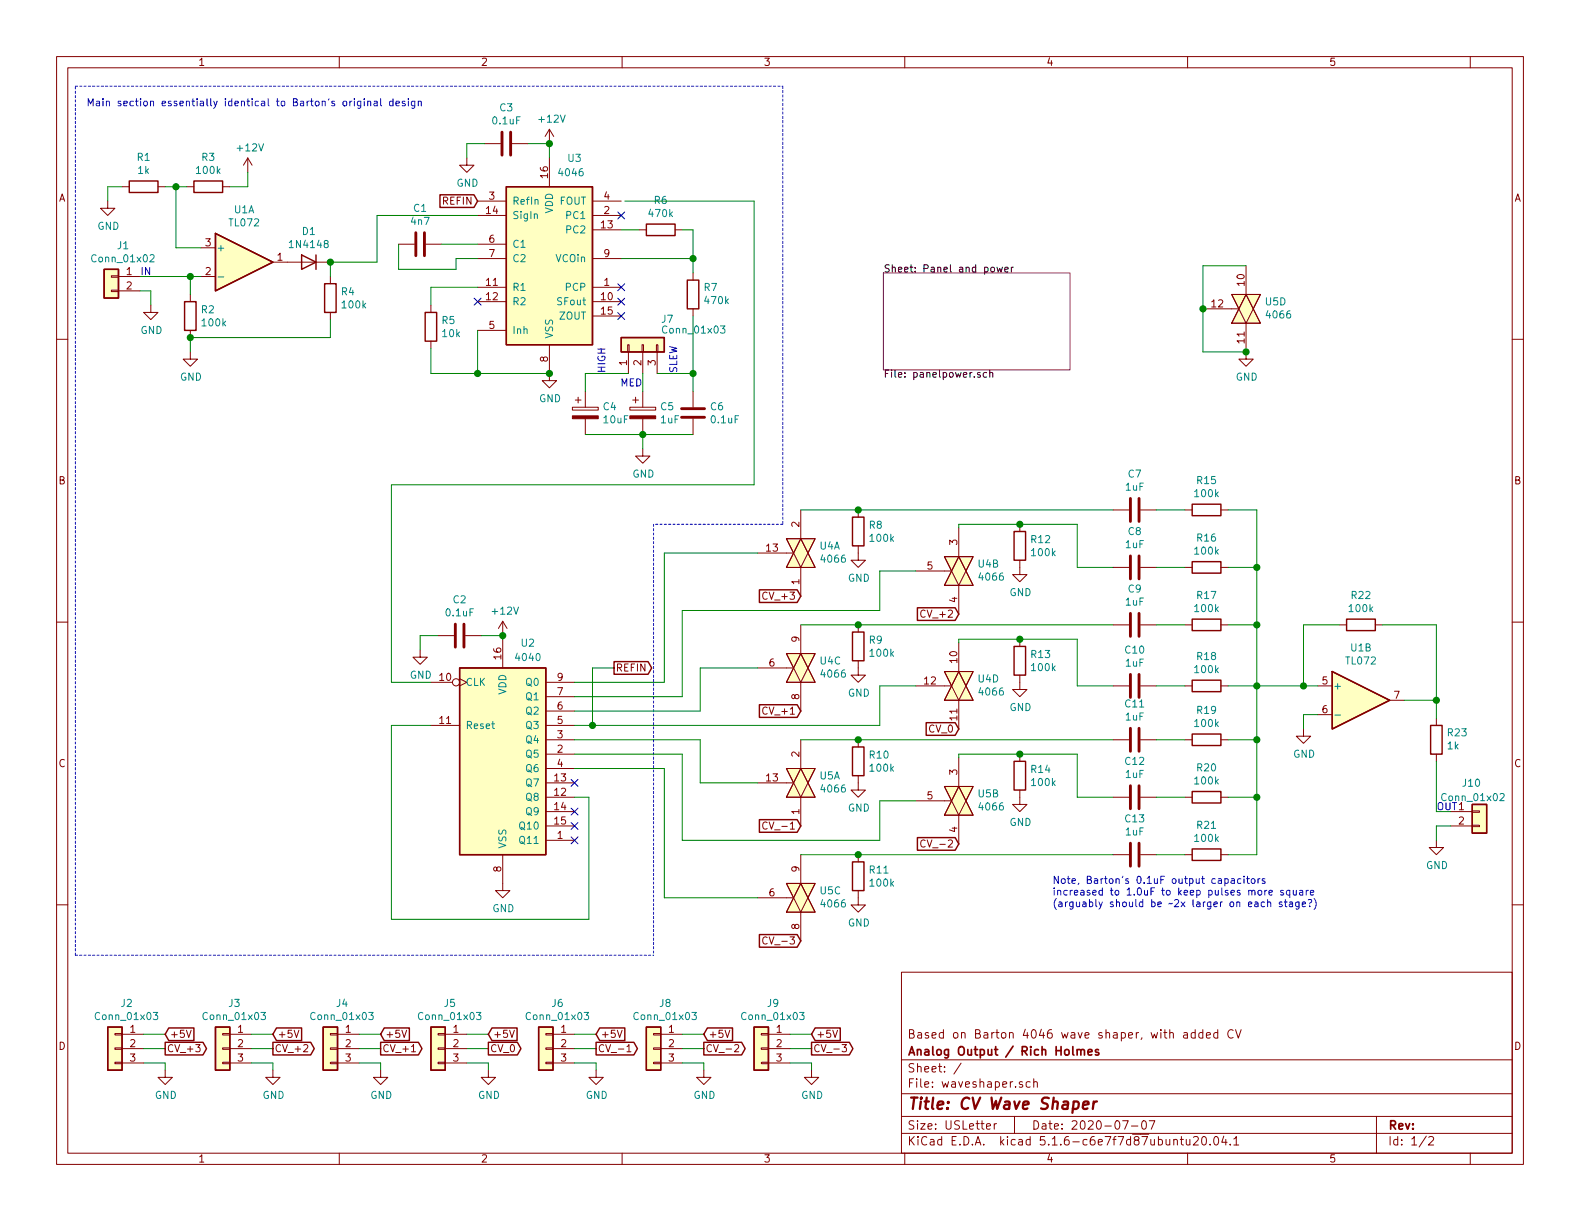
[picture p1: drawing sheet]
<svg xmlns="http://www.w3.org/2000/svg" width="279mm" height="216mm" viewBox="0 0 279 216" stroke-linecap="round" stroke-linejoin="round" font-family="sans-serif">
<g fill="none" stroke="#840000" stroke-width=".18">
<path d="M10 10h259.4v195.9h-259.4zM12 12h255.4v191.9h-255.4zM60 10v2M110 10v2M160 10v2M210 10v2M260 10v2M19 35.6v1.2h1.3l-1.3 1.3-1.2-1.3h1.2M21.6 33h1.3M27.9 33h1.3M33 33h1.3M39.4 33h1.2"/>
<path d="M43.8 27.9l-.7 1.3M43.8 27.9v2.6M43.8 27.9l.8 1.3M82.5 27.9v1.3h1.3l-1.3 1.3-1.2-1.3h1.2M84.5 35.6h5M84.5 38.1h5M85.7 25.4h2.8M90.6 25.4h2.7M97.2 22.9l-.8 1.2M97.2 22.9v2.5M97.2 27.9v5.1M97.2 22.9l.7 1.2"/>
<path d="M104.8 35.6h5.1M104.8 38.1h5.1M10 60h2M19.7 51.3h1.3v.3h-1.3zM19.7 48.8h1.3v.2h-1.3zM21 48.9h3.8M21 51.4h3.8M26.7 54v1.2h1.2l-1.2 1.3-1.3-1.3h1.3M33.7 52.1v1.2M33.7 58.4v1.3M35.6 48.9h2.5M35.6 43.8h2.5"/>
<path d="M48.3 46.4h10.1M58.4 48.9v1.3M58.4 55.2v1.3M70.5 43.2h2.8M75.3 43.2h2.8M76.2 54v1.2M84.5 43.2h5M84.5 50.8h5M84.5 53.3h5M84.5 58.4h5M84.5 45.7h5M104.8 40.6h5.1"/>
<path d="M104.8 50.8h5.1M104.8 53.3h5.1M104.8 55.9h5.1M104.8 45.7h5.1M113 40.6h1.3M119.4 40.6h1.2M122.6 48.3v1.2M122.6 54.6v1.3M212.7 54.6h6.4M217.8 52.1h5.1l-2.6 5.1zM220.3 52.1l2.6 5.1h-5.1zM220.3 57.2v6.3h1.3l-1.3 1.3-1.2-1.3h1.2"/>
<path d="M220.3 47v5.1M267.4 60h2M33.7 62.2v1.3h1.2l-1.2 1.3-1.3-1.3h1.3M76.2 60.3v1.3M97.2 61v6.3h1.2l-1.2 1.3-1.3-1.3h1.3M101.2 72h4.6v.5h-4.6zM101.7 70.7h1M102.2 70.2v1M103.5 69.2v2.8M103.5 74v2.8M111 61h.3v1.2h-.3zM111.1 62.2v3.8"/>
<path d="M111.4 72h4.6v.5h-4.6zM111.9 70.7h1M112.4 70.2v1M113.5 61h.3v1.2h-.3zM113.7 79.4v1.2h1.2l-1.2 1.3-1.3-1.3h1.3M113.7 62.2v3.8M113.7 69.2v2.8M113.7 74v2.8M116.1 61h.2v1.2h-.2zM116.2 62.2v3.8M122.6 69.2v2.8M122.6 74v2.8"/>
<path d="M134 97.8h6.3M139.1 95.3h5l-2.5 5zM141.6 95.3l2.5 5h-5zM141.6 90.2v5.1M151.8 96.5v2.6h1.2l-1.2 1.2-1.3-1.2h1.3M151.8 90.2v1.2M167 98.4h5.1l-2.6 5.1zM169.5 98.4l2.6 5.1h-5.1zM169.5 93.3v5.1M180.3 99.1v2.5h1.3l-1.3 1.3-1.2-1.3h1.2M180.3 92.7v1.3M196.8 90.2h2.8"/>
<path d="M201.7 90.2h2.8M209.5 90.2h1.3M215.9 90.2h1.3M10 110h2M74.3 114.9v1.3h1.3l-1.3 1.3-1.3-1.3h1.3M77.5 112.4h2.8M82.3 112.4h2.8M88.9 109.9l-.8 1.2M88.9 109.9v2.5M88.9 113v5.1M88.9 109.9l.8 1.2M134 118.1h6.3"/>
<path d="M139.1 115.6h5l-2.5 5.1zM141.6 115.6l2.5 5.1h-5zM141.6 100.3v5.1M141.6 110.5v5.1M151.8 116.8v2.6h1.2l-1.2 1.3-1.3-1.3h1.3M151.8 110.5v1.3M161.9 101h6.4M167 118.7h5.1l-2.6 5.1zM169.5 118.7l2.6 5.1h-5.1zM169.5 103.5v5.1M169.5 113.7v5M180.3 119.4v2.5h1.3l-1.3 1.3-1.2-1.3h1.2"/>
<path d="M180.3 113v1.3M196.8 110.5h2.8M196.8 100.3h2.8M201.7 110.5h2.8M201.7 100.3h2.8M209.5 110.5h1.3M209.5 100.3h1.3M215.9 110.5h1.3M215.9 100.3h1.3M236.9 110.5h1.2M243.2 110.5h1.3M267.4 110h2"/>
<path d="M76.2 120.7h3.8M76.2 128.3h5.1M81.3 120l1.2 .7-1.2 .6M96.5 130.8h5.1M96.5 138.4h5.1M96.5 120.7h5.1M96.5 128.3h5.1M96.5 133.4h5.1M96.5 135.9h5.1M96.5 125.7h5.1M96.5 123.2h5.1M134 138.4h6.3"/>
<path d="M139.1 135.9h5l-2.5 5.1zM141.6 135.9l2.5 5.1h-5zM141.6 120.7v5M141.6 130.8v5.1M151.8 137.2v2.5h1.2l-1.2 1.3-1.3-1.3h1.3M151.8 130.8v1.3M161.9 121.3h6.4M167 139.1h5.1l-2.6 5zM169.5 139.1l2.6 5h-5.1zM169.5 123.8v5.1M169.5 134v5.1M180.3 139.7v2.5h1.3l-1.3 1.3-1.2-1.3h1.2"/>
<path d="M180.3 133.4v1.2M196.8 121.3h2.8M196.8 130.8h2.8M201.7 121.3h2.8M201.7 130.8h2.8M209.5 121.3h1.3M209.5 130.8h1.3M215.9 121.3h1.3M215.9 130.8h1.3M230.5 128.9v1.3h1.3l-1.3 1.2-1.3-1.2h1.3M233 121.3h2.6M233 126.4h2.6"/>
<path d="M245.7 123.8h2.6M254 127v1.3M254 133.4v1.2M10 160h2M88.9 151.1v6.4h1.3l-1.3 1.3-1.3-1.3h1.3M96.5 141h5.1M96.5 143.5h5.1M96.5 146.1h5.1M96.5 148.6h5.1M134 158.8h6.3M135.7 145.5a.51 .51 0 0 0-.7 0 .51 .51 0 0 0-.1 .6 .46 .46 0 0 0 .2 .5 .46 .46 0 0 0 .6-.1M139.1 156.2h5l-2.5 5.1z"/>
<path d="M141.6 156.2l2.5 5.1h-5zM141.6 141v5.1M141.6 151.1v5.1M151.8 157.5v2.5h1.2l-1.2 1.3-1.3-1.3h1.3M151.8 151.1v1.3M161.9 141.6h6.4M163.6 148.6a.51 .51 0 0 0-.6 0 .51 .51 0 0 0-.2 .7 .46 .46 0 0 0 .3 .4 .46 .46 0 0 0 .5 0M169.5 144.1v5.1M196.8 151.1h2.8M196.8 141h2.8M201.7 151.1h2.8M201.7 141h2.8"/>
<path d="M209.5 151.1h1.3M209.5 141h1.3M215.9 151.1h1.3M215.9 141h1.3M254 148.6v1.3h1.3l-1.3 1.2-1.3-1.2h1.3M256.5 143.5h3.8M256.5 146.1h3.8M260.3 145.9h1.3v.3h-1.3zM260.3 143.4h1.3v.2h-1.3zM267.4 160h2M135.7 165.8a.51 .51 0 0 0-.7 0 .51 .51 0 0 0-.1 .6 .46 .46 0 0 0 .2 .5 .46 .46 0 0 0 .6-.1M141.6 161.3v5.1"/>
<path d="M159.4 171.9h108v32h-108zM20.3 187.8h1.3v.3h-1.3zM20.3 182.8h1.3v.2h-1.3zM20.3 185.3h1.3v.2h-1.3zM21.6 182.9h3.8M21.6 185.4h3.8M21.6 188h3.8M29.2 189.2v1.3h1.3l-1.3 1.3-1.3-1.3h1.3M33 182.2l.4 1.2 .4-1.2M39.4 187.8h1.2v.3h-1.2zM39.4 182.8h1.2v.2h-1.2zM39.4 185.3h1.2v.2h-1.2z"/>
<path d="M40.6 182.9h3.8M40.6 185.4h3.8M40.6 188h3.8M48.3 189.2v1.3h1.2l-1.2 1.3-1.3-1.3h1.3M52 182.2l.4 1.2 .5-1.2M58.4 187.8h1.3v.3h-1.3zM58.4 182.8h1.3v.2h-1.3zM58.4 185.3h1.3v.2h-1.3zM59.7 182.9h3.8M59.7 185.4h3.8M59.7 188h3.8M67.3 189.2v1.3h1.3l-1.3 1.3-1.3-1.3h1.3"/>
<path d="M71.1 182.2l.4 1.2 .4-1.2M72.8 186h.7M77.5 187.8h1.2v.3h-1.2zM77.5 182.8h1.2v.2h-1.2zM77.5 185.3h1.2v.2h-1.2zM78.7 182.9h3.8M78.7 185.4h3.8M78.7 188h3.8M86.4 189.2v1.3h1.2l-1.2 1.3-1.3-1.3h1.3M90.1 182.2l.4 1.2 .5-1.2M96.5 187.8h1.3v.3h-1.3zM96.5 182.8h1.3v.2h-1.3z"/>
<path d="M96.5 185.3h1.3v.2h-1.3zM97.8 182.9h3.8M97.8 185.4h3.8M97.8 188h3.8M105.4 189.2v1.3h1.3l-1.3 1.3-1.3-1.3h1.3M109.2 182.2l.4 1.2 .4-1.2M110.9 185.1l.3-.4v1.3M110.9 186h.7M115.6 187.8h1.2v.3h-1.2zM115.6 182.8h1.2v.2h-1.2zM115.6 185.3h1.2v.2h-1.2zM116.8 182.9h3.8"/>
<path d="M116.8 185.4h3.8M116.8 188h3.8M124.5 189.2v1.3h1.2l-1.2 1.3-1.3-1.3h1.3M128.2 182.2l.4 1.2 .5-1.2M129.9 184.8l.5-.1 .2 .4v.2l-.7 .7h.7M134.6 187.8h1.3v.3h-1.3zM134.6 182.8h1.3v.2h-1.3zM134.6 185.3h1.3v.2h-1.3zM135.9 182.9h3.8M135.9 185.4h3.8M135.9 188h3.8M143.5 189.2v1.3h1.3l-1.3 1.3-1.3-1.3h1.3"/>
<path d="M147.3 182.2l.4 1.2 .4-1.2M148.9 184.7h.8l-.4 .5 .3 .1v.6l-.1 .1-.6-.1M159.4 197.4h108M159.4 193.4h108M159.4 187.4h108M170 188l-1.3 1.9M174.4 199.2l.8-.2-.1-.2-.4-.1-.3 .2 .1 .7h.6M175.8 198.7v1M176.2 198.7l-.3 .1-.1 .2M179.4 197.4v3M180.8 191.3h-.4l-.2 .2 .1 .2 .5 .1v.4h-.6M182.2 191.3h-.5l-.2 .2v.6l.2 .2 .5-.1"/>
<path d="M182.8 191.4l.2-.1h.4v1M182.8 190.8v1.5M198.5 198.2h1l-.6 1.5M200.1 199.1h1.1M202 198.3l.4-.1a.94 .94 0 0 1 0 1.5 .82 .82 0 0 1-.4-1.4zM203.2 198.2h1l-.6 1.5M209.3 182.7h.6l.1 .9M210 182.9l-.5 .1-.2 .2 .2 .4 .5-.1M211.4 182.7l-.5-.1-.3 .3 .1 .5 .2 .2 .5-.1M211.4 182.1v1.5M212.7 182.7l-.4-.1-.3 .3 .1 .5 .2 .2 .4-.1M212.7 182.1v1.5"/>
<path d="M213.3 183.1l.7-.2v-.2l-.4-.1-.3 .2 .1 .7h.6M215.3 182.7l-.4-.1-.3 .3 .1 .5 .2 .2 .4-.1M215.3 182.1v1.5M218.1 182.2a.7 .7 0 0 0-1 .2 .7 .7 0 0 0 .2 1 .55 .55 0 0 0 .8 0M218.5 182.1l.5 1.5 .5-1.5M243.4 197.4v6.5M60 203.9v2M110 203.9v2M159.4 200.4h108M160 203.9v2M207.6 201.6l.2-.1h.3l.1 1M208.7 201.5h.6"/>
<path d="M208.9 201v1.3l.4 .2M209.8 201.5l.1 .9 .3 .1 .2-.2M210 203.9v2M210.4 201.5v1M211 201.1l.3-.1h.3l.3 .4-.9 1.1h.9M212.6 201.1l.4-.1a.94 .94 0 0 1 0 1.5l-.5-.3v-.7zM214 202.3v.2M214.8 201h.2a.8 .8 0 0 1 .5 .7 .8 .8 0 0 1-.5 .8 1 1 0 0 1-.2-1.5zM216.4 200.9l-.3 1.1h.9M216.8 201.5v1M217.6 202.3v.2M218.2 201.4l.4-.4v1.5"/>
<path d="M218.2 202.5h.8M252.2 200.9l-1.2 1.9M252.7 201.1l.2-.1h.3l.3 .4-.9 1.1h.9M260 203.9v2"/>
<circle cx="80.6" cy="120.6" r=".63"/>
</g>
<path d="M191.5 195.4l1-.2v-.4h-.8l-.2 1 .2 .3 .6-.1M193.4 194.8l-.2 1.3M194 194.8a.54 .54 0 0 0-.6 .3" fill="none" stroke="#840000" stroke-width=".41"/>
<path d="M190.5 185.7l.1-.1a.37 .37 0 0 1 .5 .2v.8M190.5 185.6v1M191.1 185.8l.2-.2h.4l.1 1M192.4 186.1l.7-.2v-.3h-.5l-.2 .2 .1 .7h.6M194.3 185.6h-.4l-.2 .2 .1 .2 .5 .1v.4h-.6" fill="none" stroke="#840000" stroke-width=".3"/>
<path d="M156.2 48.3h33v17.1h-33z" fill="none" stroke="#840084" stroke-width=".18"/>
<path d="M175.3 47.4l.1-.2 .4 .2 .1 .5-.2 .1-.3 .1-.1-.1zM176.3 47.2l.2 .9 .3-.6 .2 .6 .3-.9M177.7 47.7l.6-.2-.1-.2-.3-.1-.2 .2v.6h.5M178.8 47.2v.9M179.2 47.2l-.3 .1-.1 .2M173.3 65.9h-.3l-.2 .1 .1 .2 .4 .1v.3h-.5M174.5 65.9h-.4l-.2 .2 .1 .5h.5M175 66l.2-.1h.3l.1 .8M175 65.4v1.3" fill="none" stroke="#000" stroke-width=".18"/>
<g fill="none" stroke="#840000" stroke-width=".25">
<path d="M22.9 32h5v2h-5zM34.3 32h5.1v2h-5.1zM77.8 34.4h6l.7 1.2-.7 1.1h-6zM89.5 33h15.3v28h-15.3zM114.3 39.6h5.1v2.1h-5.1zM18.4 47.6h2.6v5.1h-2.6zM32.6 53.3h2.1v5.1h-2.1zM38.1 41.3l10.2 5.1-10.2 5zM53.3 45.1l2.6 1.3-2.6 1.2zM55.9 45.1v2.5M57.4 50.2h2v5h-2zM75.2 55.2h2v5.1h-2z"/>
<path d="M109.9 59.7h7.6v2.5h-7.6zM121.5 49.5h2.1v5.1h-2.1zM150.7 91.4h2.1v5.1h-2.1zM179.3 94h2.1v5.1h-2.1zM210.8 89.2h5.1v2h-5.1zM210.8 99.3h5.1v2h-5.1zM81.3 118.1h15.2v33h-15.2zM108.6 117h6l.6 1.1-.6 1.1h-6zM134.3 104.3h6.7l.6 1.1-.6 1.1h-6.7zM150.7 111.8h2.1v5h-2.1zM162.2 107.5h6.7l.6 1.1-.6 1.1h-6.7zM179.3 114.3h2.1v5.1h-2.1z"/>
<path d="M210.8 109.5h5.1v2h-5.1zM235.6 118.7l10.1 5.1-10.1 5.1zM238.1 109.5h5.1v2h-5.1zM134.3 124.6h6.7l.6 1.1-.6 1.1h-6.7zM150.7 132.1h2.1v5.1h-2.1zM163.8 127.8h5.1l.6 1.1-.6 1.1h-5.1zM179.3 134.6h2.1v5.1h-2.1zM210.8 120.3h5.1v2h-5.1zM210.8 129.8h5.1v2h-5.1zM210.8 140h5.1v2h-5.1zM253 128.3h2v5.1h-2zM134.3 144.9h6.7l.6 1.2-.6 1.1h-6.7z"/>
<path d="M150.7 152.4h2.1v5.1h-2.1zM162.2 148.1h6.7l.6 1.1-.6 1.1h-6.7zM210.8 150.1h5.1v2h-5.1zM260.3 142.2h2.6v5.1h-2.6zM134.3 165.3h6.7l.6 1.1-.6 1.1h-6.7zM19 181.6h2.6v7.6h-2.6zM29.2 184.3h6.7l.6 1.1-.6 1.1h-6.7zM29.8 181.8h4.5v2.2h-4.5l-.6-1.1zM38.1 181.6h2.5v7.6h-2.5zM48.3 184.3h6.6l.7 1.1-.7 1.1h-6.6zM48.9 181.8h4.4v2.2h-4.4l-.6-1.1zM57.1 181.6h2.6v7.6h-2.6z"/>
<path d="M67.3 184.3h6.7l.6 1.1-.6 1.1h-6.7zM67.9 181.8h4.5v2.2h-4.5l-.6-1.1zM76.2 181.6h2.5v7.6h-2.5zM86.4 184.3h5.1l.6 1.1-.6 1.1h-5.1zM87 181.8h4.4v2.2h-4.4l-.6-1.1zM95.2 181.6h2.6v7.6h-2.6zM105.4 184.3h6.7l.6 1.1-.6 1.1h-6.7zM106 181.8h4.5v2.2h-4.5l-.6-1.1zM114.3 181.6h2.5v7.6h-2.5zM124.5 184.3h6.6l.7 1.1-.7 1.1h-6.6zM125.1 181.8h4.4v2.2h-4.4l-.6-1.1zM133.3 181.6h2.6v7.6h-2.6z"/>
<path d="M143.5 184.3h6.7l.6 1.1-.6 1.1h-6.7zM144.1 181.8h4.5v2.2h-4.5l-.6-1.1z"/>
</g>
<g fill="#ffffc2" stroke="#ffffc2" stroke-width=".18">
<path d="M76.2 181.6h2.5v7.6h-2.5z"/>
<path d="M57.1 181.6h2.6v7.6h-2.6z"/>
<path d="M95.2 181.6h2.6v7.6h-2.6z"/>
<path d="M114.3 181.6h2.5v7.6h-2.5z"/>
<path d="M133.3 181.6h2.6v7.6h-2.6z"/>
<path d="M167 98.4h5.1l-2.6 5.1z"/>
<path d="M169.5 98.4l2.6 5.1h-5.1z"/>
<path d="M167 118.7h5.1l-2.6 5.1z"/>
<path d="M169.5 118.7l2.6 5.1h-5.1z"/>
<path d="M167 139.1h5.1l-2.6 5z"/>
<path d="M169.5 139.1l2.6 5h-5.1z"/>
<path d="M139.1 156.2h5l-2.5 5.1z"/>
<path d="M141.6 156.2l2.5 5.1h-5z"/>
<path d="M38.1 181.6h2.5v7.6h-2.5z"/>
<path d="M139.1 135.9h5l-2.5 5.1z"/>
<path d="M141.6 135.9l2.5 5.1h-5z"/>
<path d="M139.1 115.6h5l-2.5 5.1z"/>
<path d="M141.6 115.6l2.5 5.1h-5z"/>
<path d="M139.1 95.3h5l-2.5 5z"/>
<path d="M141.6 95.3l2.5 5h-5z"/>
<path d="M19 181.6h2.6v7.6h-2.6z"/>
<path d="M109.9 59.7h7.6v2.5h-7.6z"/>
<path d="M260.3 142.2h2.6v5.1h-2.6z"/>
<path d="M38.1 41.3l10.2 5.1-10.2 5z"/>
<path d="M217.8 52.1h5.1l-2.6 5.1z"/>
<path d="M220.3 52.1l2.6 5.1h-5.1z"/>
<path d="M235.6 118.7l10.1 5.1-10.1 5.1z"/>
<path d="M18.4 47.6h2.6v5.1h-2.6z"/>
<path d="M81.3 118.1h15.2v33h-15.2z"/>
<path d="M89.5 33h15.3v28h-15.3z"/>
</g>
<path d="M26.5 45.2l.5-.2 .3 .4-.1 .2-.7 .7h.8M38.6 49h1M127.4 57.6h.8l-.4 .5 .3 .1v.7h-.5l-.2-.1M236.1 126.4h1M265.3 140.4l.5-.1 .2 .4-.1 .2-.7 .7h.8M27.1 179h.8l-.4 .5 .3 .1v.6l-.5 .1-.2-.1M46.2 179h.7l-.4 .5 .4 .1-.1 .6-.4 .1-.2-.1M65.2 179h.8l-.4 .5 .3 .1v.6l-.5 .1-.2-.1M84.3 179h.7l-.4 .5 .4 .1-.1 .6-.4 .1-.2-.1M103.3 179h.8l-.4 .5 .3 .1v.6l-.5 .1-.2-.1M122.4 179h.7l-.4 .5 .4 .1-.1 .6-.4 .1-.2-.1M141.4 179h.8l-.4 .5 .3 .1v.6l-.5 .1-.2-.1" fill="none" stroke="#008484" stroke-width=".18"/>
<g fill="none" stroke="#840000" stroke-width=".51">
<path d="M88.8 23.4v4M90.3 23.4v4M73.5 41.1v4.1M75.1 41.1v4.1M120.5 73.8h4.1M120.5 72.3h4.1M199.9 88.1v4.1M199.9 98.3v4.1M201.4 88.1v4.1M201.4 98.3v4.1M80.5 110.4v4M82 110.4v4"/>
<path d="M199.9 108.5v4M199.9 119.3v4M201.4 108.5v4M201.4 119.3v4M199.9 128.8v4M199.9 138.9v4.1M201.4 128.8v4M201.4 138.9v4.1M199.9 149.1v4.1M201.4 149.1v4.1"/>
</g>
<g fill="#840000" stroke="#840000" stroke-width=".18">
<path d="M101.2 73.5h4.6v.5h-4.6z"/>
<path d="M111.4 73.5h4.6v.5h-4.6z"/>
</g>
<path d="M13.3 15.2h125.1M138.4 15.2v77.5M115.6 92.7v76.2M138.4 92.7h-22.8M13.3 168.9h102.3M13.3 168.9v-153.7" fill="none" stroke="#0000c2" stroke-width=".18" stroke-dasharray=".4 .4"/>
<g fill="none" stroke="#008400" stroke-width=".18">
<path d="M21.6 33h-2.6v2.6M29.2 33h3.8M31.1 33v10.8h4.5M43.8 30.5v2.5h-3.2M84.5 38.1h-17.8v8.3h-8.3v2.5M85.7 25.4h-3.2v2.5M93.3 25.4h3.9v2.5M110.5 35.6h22.8v50.1h-64.1v35h7M24.8 48.9h10.8M24.8 51.4h1.9v2.6M33.7 48.9v3.2M58.4 56.5v3.2h-24.7v2.5"/>
<path d="M70.5 43.2v4.4h10.1v-1.9h3.9M78.1 43.2h6.4M84.5 58.4v7.6M84.5 50.8h-8.3v3.2M109.9 45.7h12.7M109.9 40.6h3.1M120.6 40.6h2v7.7M122.6 55.9v13.3M220.3 47h-7.6v15.2h7.6M76.2 61.6v4.4h21M103.5 76.8h19.1M111.1 66h-7.6v3.2"/>
<path d="M113.7 66v3.2M113.7 76.8v2.6M116.2 66h6.4M134 97.8h-16.5v22.9h-15.9M141.6 90.2h55.2M169.5 93.3v-.6h21v7.6h6.3M204.5 90.2h5M217.2 90.2h5v60.9h-5M77.5 112.4h-3.2v2.5M85.1 112.4h3.8v.6M108.6 118.1h-3.8v10.2M134 118.1h-10.2v7.6h-22.2"/>
<path d="M141.6 110.5h55.2M161.9 101h-6.3v7h-35v15.2h-19M169.5 113.7v-.7h21v8.3h6.3M204.5 110.5h5M204.5 100.3h5M217.2 110.5h5M217.2 100.3h5M236.9 110.5h-6.4v10.8M244.5 110.5h9.5v16.5M76.2 128.3h-7v34.3h34.9v-21.6h-2.5M101.6 130.8h22.2v7.6h10.2M101.6 133.4h19v15.2h35v-7h6.3"/>
<path d="M101.6 135.9h15.9v22.9h16.5M141.6 130.8h55.2M161.9 121.3h-6.3v7h-54M169.5 134v-.6h21v7.6h6.3M204.5 130.8h5M204.5 121.3h5M217.2 130.8h5M217.2 121.3h15.8M233 126.4h-2.5v2.5M248.3 123.8h5.7M254 134.6v8.9M141.6 151.1h55.2"/>
<path d="M204.5 141h5M204.5 151.1h5M217.2 141h5M256.5 146.1h-2.5v2.5M25.4 188h3.8v1.2M25.4 185.4h3.8M25.4 182.9h3.8M44.4 188h3.9v1.2M44.4 185.4h3.9M44.4 182.9h3.9M63.5 188h3.8v1.2M63.5 185.4h3.8"/>
<path d="M63.5 182.9h3.8M82.5 188h3.9v1.2M82.5 185.4h3.9M82.5 182.9h3.9M101.6 188h3.8v1.2M101.6 185.4h3.8M101.6 182.9h3.8M120.6 188h3.9v1.2M120.6 185.4h3.9M120.6 182.9h3.9M139.7 188h3.8v1.2M139.7 185.4h3.8"/>
<path d="M139.7 182.9h3.8"/>
</g>
<g fill="none" stroke="#0000c2" stroke-width=".18">
<path d="M62.2 17.9l-.3 .2M62.7 17.4v.2M62.7 17.9v.8M63.8 17.9v1.1l-.2 .2-.3-.1M63.8 17.9h-.4l-.2 .2 .1 .6h.5M64.4 17.4v.2M64.4 17.9v.8M65 18l.2-.1h.3l.1 .8M65 17.9v.8M66.2 17.9h.4l.1 .8M66.7 18.2h-.4l-.2 .2 .1 .3h.5M67.3 17.4v1.1l.2 .2"/>
<path d="M69.5 17.9h-.4l-.2 .2 .1 .6h.5M69.5 17.4v1.3M70 18.3l.6-.1v-.3h-.4l-.2 .2 .1 .6h.5M71.6 17.9h-.3l-.2 .2 .1 .1 .4 .2v.3h-.5M72.2 17.4v.2M72.2 17.9v.8M73.4 17.9l-.1 1.1-.2 .2-.3-.1M73.4 17.9h-.4l-.3 .2 .2 .6h.5M74 18l.1-.1h.3l.1 .8M74 17.9v.8M216.6 155.4h.4l.2 .2-.1 .6h-.5M217.8 155.4h.4l.1 .8"/>
<path d="M218.3 155.7h-.4l-.2 .2 .1 .3h.5M219.4 155.4h-.3l-.3 .2 .1 .6h.5M220 154.9v.2M220 155.4v.8M220.4 155.4h.5M220.6 154.9v1.1l.3 .2M221.3 155.5l.2-.1 .4 .1v.5l-.1 .2h-.3l-.2-.1zM222.5 155.4v.8M222.8 155.4l-.3 .2M223.6 159.5h-.4l-.2 .2 .1 .6h.5M223.7 155.4h-.3l-.2 .1v.2l.5 .2v.3h-.5M223.7 157.4v.9"/>
<path d="M224 157.4l-.3 .3M224.2 159.6l.1-.1h.3l.1 .8M224.2 159.1v1.2M224.4 157.8l.6-.1-.1-.2-.3-.1-.2 .2 .1 .6h.4M226.7 159.5h-.3l-.2 .2 .1 .1 .4 .2v.3h-.5M226.9 157.5l-.3-.1-.1 .2v.2l.4 .1v.3h-.4M227.1 159.5h.5M227.3 159.1v1l.3 .2M228 159.5h.5l.1 .8M228.1 157.5l-.4-.1-.2 .3 .1 .5h.5M228.1 157.4v1.3M228.6 159.8h-.5l-.1 .2 .1 .3h.5"/>
<path d="M228.7 157.4l.1 .8 .3 .1 .1-.2M229.2 157.4v.9M229.7 159.5v1.1l-.2 .2-.3-.1M229.7 159.5h-.3l-.3 .2 .1 .6h.5M229.8 157.5h.5l.1 .8M230.3 159.9l.6-.1-.1-.3h-.3l-.2 .2v.6h.5M230.4 157.7l-.4 .1-.2 .2v.2h.6M231 157.4v.9M231.3 157.4l-.3 .3M231.3 159.1h.5l.2 .1-.4 .6M231.7 157.8l.6-.1v-.2l-.4-.1-.2 .2 .1 .6h.5M232.4 158.9a1.47 1.47 0 0 1 0 1.9"/>
<path d="M231.6 160.2v.1"/>
</g>
<g fill="#008400" stroke="#008400" stroke-width=".25">
<circle cx="122.6" cy="66" r=".51"/>
<circle cx="180.3" cy="113" r=".51"/>
<circle cx="151.8" cy="110.5" r=".51"/>
<circle cx="104.8" cy="128.3" r=".51"/>
<circle cx="180.3" cy="92.7" r=".51"/>
<circle cx="151.8" cy="90.2" r=".51"/>
<circle cx="222.3" cy="100.3" r=".51"/>
<circle cx="31.1" cy="33" r=".51"/>
<circle cx="222.3" cy="110.5" r=".51"/>
<circle cx="222.3" cy="121.3" r=".51"/>
<circle cx="222.3" cy="130.8" r=".51"/>
<circle cx="222.3" cy="141" r=".51"/>
<circle cx="220.3" cy="62.2" r=".51"/>
<circle cx="212.7" cy="54.6" r=".51"/>
<circle cx="230.5" cy="121.3" r=".51"/>
<circle cx="254" cy="123.8" r=".51"/>
<circle cx="33.7" cy="48.9" r=".51"/>
<circle cx="151.8" cy="130.8" r=".51"/>
<circle cx="33.7" cy="59.7" r=".51"/>
<circle cx="88.9" cy="112.4" r=".51"/>
<circle cx="180.3" cy="133.4" r=".51"/>
<circle cx="151.8" cy="151.1" r=".51"/>
<circle cx="58.4" cy="46.4" r=".51"/>
<circle cx="84.5" cy="66" r=".51"/>
<circle cx="97.2" cy="66" r=".51"/>
<circle cx="113.7" cy="76.8" r=".51"/>
<circle cx="97.2" cy="25.4" r=".51"/>
<circle cx="122.6" cy="45.7" r=".51"/>
</g>
<g fill="none" stroke="#000084" stroke-width=".18">
<path d="M109.2 37.5l1.3 1.2M110.5 37.5l-1.3 1.2M83.8 52.7l1.3 1.2M85.1 52.7l-1.3 1.2M109.2 50.2l1.3 1.2M109.2 55.3l1.3 1.2M109.2 52.7l1.3 1.2M110.5 50.2l-1.3 1.2M110.5 55.3l-1.3 1.2M110.5 52.7l-1.3 1.2M101 137.8l1.2 1.2M102.2 137.8l-1.2 1.2"/>
<path d="M101 142.9l1.2 1.2M101 145.4l1.2 1.3M101 148l1.2 1.2M102.2 142.9l-1.2 1.2M102.2 145.4l-1.2 1.3M102.2 148l-1.2 1.2"/>
</g>
<text font-size="2.8" fill="#840000" x="160.4" y="196.2">Title: CV Wave Shaper</text>
<g font-size="2.1" fill="#840000">
<text x="160.4" y="183.6">Based on Barton 4046 wave shaper, with added CV</text>
<text x="160.4" y="189.6">Sheet: /</text>
<text x="160.4" y="186.6">Analog Output / Rich Holmes</text>
<text x="160.4" y="192.3">File: waveshaper.sch</text>
<text x="160.4" y="202.5">KiCad E.D.A. kicad 5.1.6-c6e7f7d87ubuntu20.04.1</text>
<text x="160.4" y="199.7">Size: USLetter</text>
<text x="182.4" y="199.7">Date: 2020-07-07</text>
<text x="245.4" y="199.7">Rev:</text>
<text x="245.4" y="202.5">Id: 1/2</text>
</g>
<g font-size="1.8" fill="#840000">
<text x="35" y="11.6">1</text>
<text x="85" y="11.6">2</text>
<text x="135" y="11.6">3</text>
<text x="185" y="11.6">4</text>
<text x="235" y="11.6">5</text>
<text x="10.4" y="35.6">A</text>
<text x="86.5" y="35.3">3</text>
<text x="96.9" y="31.4" transform="rotate(-90 96.9 31.4)">16</text>
<text x="106.8" y="35.3">4</text>
<text x="267.8" y="35.6">A</text>
<text x="78.4" y="36.2">REFIN</text>
<text x="86" y="37.8">14</text>
<text x="106.3" y="40.4">13</text>
<text x="106.8" y="37.8">2</text>
<text x="36.3" y="43.6">3</text>
<text x="49" y="46.1">1</text>
<text x="86.5" y="42.9">6</text>
<text x="86.5" y="45.5">7</text>
<text x="106.8" y="45.5">9</text>
<text x="22.4" y="48.6">1</text>
<text x="22.4" y="51.2">2</text>
<text x="36.3" y="48.6">2</text>
<text x="86" y="50.5">11</text>
<text x="86" y="53.1">12</text>
<text x="106.3" y="53.1">10</text>
<text x="106.8" y="50.5">1</text>
<text x="220.1" y="50.5" transform="rotate(-90 220.1 50.5)">10</text>
<text x="86.5" y="58.2">5</text>
<text x="106.3" y="55.6">15</text>
<text x="214.3" y="54.4">12</text>
<text x="96.9" y="64" transform="rotate(-90 96.9 64)">8</text>
<text x="110.9" y="64.6" transform="rotate(-90 110.9 64.6)">1</text>
<text x="113.4" y="64.6" transform="rotate(-90 113.4 64.6)">2</text>
<text x="116" y="64.6" transform="rotate(-90 116 64.6)">3</text>
<text x="220.1" y="60.7" transform="rotate(-90 220.1 60.7)">11</text>
<text x="10.4" y="85.6">B</text>
<text x="267.8" y="85.6">B</text>
<text x="141.4" y="93.2" transform="rotate(-90 141.4 93.2)">2</text>
<text x="135.6" y="97.5">13</text>
<text x="164" y="100.7">5</text>
<text x="169.3" y="96.4" transform="rotate(-90 169.3 96.4)">3</text>
<text x="135.4" y="106">CV_+3</text>
<text x="141.4" y="103.4" transform="rotate(-90 141.4 103.4)">1</text>
<text x="169.3" y="106.5" transform="rotate(-90 169.3 106.5)">4</text>
<text x="141.4" y="113.5" transform="rotate(-90 141.4 113.5)">9</text>
<text x="163.3" y="109.2">CV_+2</text>
<text x="88.6" y="116.5" transform="rotate(-90 88.6 116.5)">16</text>
<text x="108.8" y="118.7">REFIN</text>
<text x="136" y="117.9">6</text>
<text x="169.3" y="117.2" transform="rotate(-90 169.3 117.2)">10</text>
<text x="77.8" y="120.4">10</text>
<text x="98.6" y="125.5">6</text>
<text x="98.6" y="122.9">7</text>
<text x="98.6" y="120.4">9</text>
<text x="141.4" y="123.7" transform="rotate(-90 141.4 123.7)">8</text>
<text x="163.5" y="121">12</text>
<text x="233.8" y="121">5</text>
<text x="246.5" y="123.6">7</text>
<text x="77.8" y="128">11</text>
<text x="98.6" y="130.6">3</text>
<text x="98.6" y="128">5</text>
<text x="135.4" y="126.4">CV_+1</text>
<text x="164.3" y="129.5">CV_0</text>
<text x="169.3" y="127.3" transform="rotate(-90 169.3 127.3)">11</text>
<text x="233.8" y="126.1">6</text>
<text x="10.4" y="135.6">C</text>
<text x="98.6" y="133.1">2</text>
<text x="98.6" y="135.6">4</text>
<text x="141.4" y="133.8" transform="rotate(-90 141.4 133.8)">2</text>
<text x="169.3" y="137" transform="rotate(-90 169.3 137)">3</text>
<text x="267.8" y="135.6">C</text>
<text x="98.1" y="140.7">12</text>
<text x="98.1" y="138.2">13</text>
<text x="98.1" y="143.3">14</text>
<text x="135.6" y="138.2">13</text>
<text x="141.4" y="144" transform="rotate(-90 141.4 144)">1</text>
<text x="164" y="141.4">5</text>
<text x="98.1" y="145.8">15</text>
<text x="98.6" y="148.3">1</text>
<text x="135.8" y="146.7">CV_-1</text>
<text x="163.8" y="149.9">CV_-2</text>
<text x="169.3" y="147.2" transform="rotate(-90 169.3 147.2)">4</text>
<text x="258" y="145.8">2</text>
<text x="88.6" y="154.2" transform="rotate(-90 88.6 154.2)">8</text>
<text x="141.4" y="154.2" transform="rotate(-90 141.4 154.2)">9</text>
<text x="136" y="158.5">6</text>
<text x="135.8" y="167">CV_-3</text>
<text x="141.4" y="164.3" transform="rotate(-90 141.4 164.3)">8</text>
<text x="10.4" y="185.6">D</text>
<text x="23" y="182.6">1</text>
<text x="23" y="185.2">2</text>
<text x="30" y="183.5">+5V</text>
<text x="42.1" y="182.6">1</text>
<text x="42.1" y="185.2">2</text>
<text x="49" y="183.5">+5V</text>
<text x="61.1" y="182.6">1</text>
<text x="61.1" y="185.2">2</text>
<text x="68.1" y="183.5">+5V</text>
<text x="80.2" y="182.6">1</text>
<text x="80.2" y="185.2">2</text>
<text x="87.1" y="183.5">+5V</text>
<text x="99.2" y="182.6">1</text>
<text x="99.2" y="185.2">2</text>
<text x="106.2" y="183.5">+5V</text>
<text x="118.3" y="182.6">1</text>
<text x="118.3" y="185.2">2</text>
<text x="125.2" y="183.5">+5V</text>
<text x="137.3" y="182.6">1</text>
<text x="137.3" y="185.2">2</text>
<text x="144.3" y="183.5">+5V</text>
<text x="267.8" y="185.6">D</text>
<text x="23" y="187.7">3</text>
<text x="29.5" y="186.1">CV_+3</text>
<text x="42.1" y="187.7">3</text>
<text x="48.5" y="186.1">CV_+2</text>
<text x="61.1" y="187.7">3</text>
<text x="67.6" y="186.1">CV_+1</text>
<text x="80.2" y="187.7">3</text>
<text x="86.6" y="186.1">CV_0</text>
<text x="99.2" y="187.7">3</text>
<text x="105.7" y="186.1">CV_-1</text>
<text x="118.3" y="187.7">3</text>
<text x="124.7" y="186.1">CV_-2</text>
<text x="137.3" y="187.7">3</text>
<text x="143.8" y="186.1">CV_-3</text>
<text x="35" y="205.5">1</text>
<text x="85" y="205.5">2</text>
<text x="135" y="205.5">3</text>
<text x="185" y="205.5">4</text>
<text x="235" y="205.5">5</text>
</g>
<g font-size="1.8" fill="#0000c2">
<text x="15.2" y="18.8">Main section essentially identical to Barton's original design</text>
<text x="24.8" y="48.6">IN</text>
<text x="107.1" y="66" transform="rotate(-90 107.1 66)">HIGH</text>
<text x="109.7" y="68.3">MED</text>
<text x="119.8" y="66" transform="rotate(-90 119.8 66)">SLEW</text>
<text x="254" y="143.3">OUT1</text>
<text x="186.1" y="156.3">Note, Barton's 0.1uF output capacitors</text>
<text x="186.1" y="158.3">increased to 1.0uF to keep pulses more square</text>
<text x="186.1" y="160.4">(arguably should be 2x larger on each stage?)</text>
</g>
<g font-size="1.8" fill="#008484">
<text x="87.2" y="22">0.1uF</text>
<text x="88.4" y="19.7">C3</text>
<text x="95.5" y="21.7">+12V</text>
<text x="24.3" y="28.4">R1</text>
<text x="35.7" y="28.4">R3</text>
<text x="42.1" y="26.8">+12V</text>
<text x="100.5" y="28.6">U3</text>
<text x="24.4" y="30.8">1k</text>
<text x="34.9" y="30.8">100k</text>
<text x="80.7" y="33">GND</text>
<text x="99" y="31.2">4046</text>
<text x="17.2" y="40.6">GND</text>
<text x="40.6" y="40">TL072</text>
<text x="41.4" y="37.7">U1A</text>
<text x="53.5" y="41.6">D1</text>
<text x="72.8" y="39.8">4n7</text>
<text x="73.2" y="37.5">C1</text>
<text x="90.6" y="36.2">RefIn</text>
<text x="90.6" y="38.7">SigIn</text>
<text x="97.8" y="37.8" transform="rotate(-90 97.8 37.8)">VDD</text>
<text x="98.9" y="36.2">FOUT</text>
<text x="100.3" y="41.3">PC2</text>
<text x="100.3" y="38.7">PC1</text>
<text x="114.9" y="38.4">470k</text>
<text x="115.7" y="36.1">R6</text>
<text x="16.5" y="46.4">Conn_01x02</text>
<text x="20.8" y="44.1">J1</text>
<text x="38.2" y="44.4">+</text>
<text x="51.5" y="43.9">1N4148</text>
<text x="90.6" y="43.8">C1</text>
<text x="90.6" y="46.4">C2</text>
<text x="98.3" y="46.4">VCOin</text>
<text x="60.4" y="52.2">R4</text>
<text x="90.6" y="51.4">R1</text>
<text x="90.6" y="54">R2</text>
<text x="98.8" y="54">SFout</text>
<text x="100.1" y="51.4">PCP</text>
<text x="124.5" y="51.5">R7</text>
<text x="124.8" y="53.8">470k</text>
<text x="24.8" y="59.1">GND</text>
<text x="35.6" y="55.4">R2</text>
<text x="35.9" y="57.7">100k</text>
<text x="60.6" y="54.5">100k</text>
<text x="78.2" y="57.3">R5</text>
<text x="78.3" y="59.6">10k</text>
<text x="90.6" y="59.1">Inh</text>
<text x="97.8" y="59.9" transform="rotate(-90 97.8 59.9)">VSS</text>
<text x="98.9" y="56.5">ZOUT</text>
<text x="117" y="57.1">J7</text>
<text x="117.5" y="59">Conn_01x03</text>
<text x="223.8" y="54">U5D</text>
<text x="224.1" y="56.3">4066</text>
<text x="31.8" y="67.3">GND</text>
<text x="95.3" y="71.1">GND</text>
<text x="218.5" y="67.3">GND</text>
<text x="106.7" y="72.5">C4</text>
<text x="106.8" y="74.9">10uF</text>
<text x="116.9" y="72.5">C5</text>
<text x="116.9" y="74.9">1uF</text>
<text x="125.7" y="72.5">C6</text>
<text x="125.9" y="74.9">0.1uF</text>
<text x="111.8" y="84.5">GND</text>
<text x="199.1" y="86.8">1uF</text>
<text x="199.5" y="84.5">C7</text>
<text x="211.4" y="87.9">100k</text>
<text x="211.7" y="85.6">R15</text>
<text x="153.7" y="93.5">R8</text>
<text x="154" y="95.8">100k</text>
<text x="199.5" y="94.6">C8</text>
<text x="211.7" y="95.8">R16</text>
<text x="145" y="97.2">U4A</text>
<text x="145.4" y="99.5">4066</text>
<text x="173" y="100.4">U4B</text>
<text x="182.4" y="96">R12</text>
<text x="182.5" y="98.3">100k</text>
<text x="199.1" y="96.9">1uF</text>
<text x="211.4" y="98.1">100k</text>
<text x="80.2" y="106.7">C2</text>
<text x="149.9" y="102.9">GND</text>
<text x="173.3" y="102.7">4066</text>
<text x="178.5" y="105.4">GND</text>
<text x="199.1" y="107.1">1uF</text>
<text x="199.5" y="104.8">C9</text>
<text x="211.7" y="105.9">R17</text>
<text x="239" y="105.9">R22</text>
<text x="79" y="109">0.1uF</text>
<text x="87.2" y="108.7">+12V</text>
<text x="153.7" y="113.8">R9</text>
<text x="211.4" y="108.2">100k</text>
<text x="238.7" y="108.2">100k</text>
<text x="91.4" y="116.9">4040</text>
<text x="92.2" y="114.4">U2</text>
<text x="145.1" y="117.5">U4C</text>
<text x="145.4" y="119.8">4066</text>
<text x="154" y="116.1">100k</text>
<text x="182.4" y="116.4">R13</text>
<text x="182.5" y="118.7">100k</text>
<text x="199" y="115.6">C10</text>
<text x="199.1" y="117.9">1uF</text>
<text x="211.4" y="119">100k</text>
<text x="211.7" y="116.7">R18</text>
<text x="238.1" y="117.5">TL072</text>
<text x="238.9" y="115.2">U1B</text>
<text x="72.5" y="120">GND</text>
<text x="82.3" y="121.3">CLK</text>
<text x="89.5" y="122.9" transform="rotate(-90 89.5 122.9)">VDD</text>
<text x="93.1" y="123.8">Q1</text>
<text x="93.1" y="121.3">Q0</text>
<text x="149.9" y="123.2">GND</text>
<text x="173" y="120.7">U4D</text>
<text x="173.3" y="123">4066</text>
<text x="178.5" y="125.7">GND</text>
<text x="199" y="125.1">C11</text>
<text x="235.7" y="121.9">+</text>
<text x="82.3" y="128.9">Reset</text>
<text x="93.1" y="131.4">Q4</text>
<text x="93.1" y="128.9">Q3</text>
<text x="93.1" y="126.4">Q2</text>
<text x="199.1" y="127.4">1uF</text>
<text x="211.4" y="128.5">100k</text>
<text x="211.7" y="126.2">R19</text>
<text x="256.1" y="130.2">R23</text>
<text x="93.1" y="134">Q5</text>
<text x="93.1" y="136.5">Q6</text>
<text x="145" y="137.8">U5A</text>
<text x="153.8" y="134.1">R10</text>
<text x="154" y="136.4">100k</text>
<text x="182.4" y="136.7">R14</text>
<text x="199" y="135.3">C12</text>
<text x="199.1" y="137.6">1uF</text>
<text x="211.7" y="136.4">R20</text>
<text x="228.7" y="134">GND</text>
<text x="256" y="132.5">1k</text>
<text x="93.1" y="141.6">Q8</text>
<text x="93.1" y="139.1">Q7</text>
<text x="145.4" y="140.1">4066</text>
<text x="149.9" y="143.5">GND</text>
<text x="173" y="141">U5B</text>
<text x="173.3" y="143.3">4066</text>
<text x="182.5" y="139">100k</text>
<text x="211.4" y="138.7">100k</text>
<text x="255.3" y="141.7">Conn_01x02</text>
<text x="258.7" y="139.1">J10</text>
<text x="92.2" y="149.2">Q11</text>
<text x="92.2" y="146.7">Q10</text>
<text x="93.1" y="144.1">Q9</text>
<text x="178.5" y="146">GND</text>
<text x="199" y="145.4">C13</text>
<text x="199.1" y="147.7">1uF</text>
<text x="211.4" y="148.9">100k</text>
<text x="211.7" y="146.6">R21</text>
<text x="89.5" y="150.1" transform="rotate(-90 89.5 150.1)">VSS</text>
<text x="153.8" y="154.5">R11</text>
<text x="252.2" y="153.7">GND</text>
<text x="87.1" y="161.3">GND</text>
<text x="145.1" y="158.1">U5C</text>
<text x="145.4" y="160.5">4066</text>
<text x="154" y="156.8">100k</text>
<text x="149.9" y="163.8">GND</text>
<text x="21.4" y="178.1">J2</text>
<text x="40.5" y="178.1">J3</text>
<text x="59.5" y="178.1">J4</text>
<text x="78.6" y="178.1">J5</text>
<text x="97.6" y="178.1">J6</text>
<text x="116.7" y="178.1">J8</text>
<text x="135.7" y="178.1">J9</text>
<text x="17.2" y="180.4">Conn_01x03</text>
<text x="36.2" y="180.4">Conn_01x03</text>
<text x="55.3" y="180.4">Conn_01x03</text>
<text x="74.3" y="180.4">Conn_01x03</text>
<text x="93.4" y="180.4">Conn_01x03</text>
<text x="112.4" y="180.4">Conn_01x03</text>
<text x="131.5" y="180.4">Conn_01x03</text>
<text x="27.4" y="194.3">GND</text>
<text x="46.4" y="194.3">GND</text>
<text x="65.5" y="194.3">GND</text>
<text x="84.5" y="194.3">GND</text>
<text x="103.6" y="194.3">GND</text>
<text x="122.6" y="194.3">GND</text>
<text x="141.7" y="194.3">GND</text>
</g>
<g font-size="1.8">
<text x="156.2" y="48.2">Sheet: Panel and power</text>
<text x="156.2" y="66.8">File: panelpower.sch</text>
</g>
</svg>
